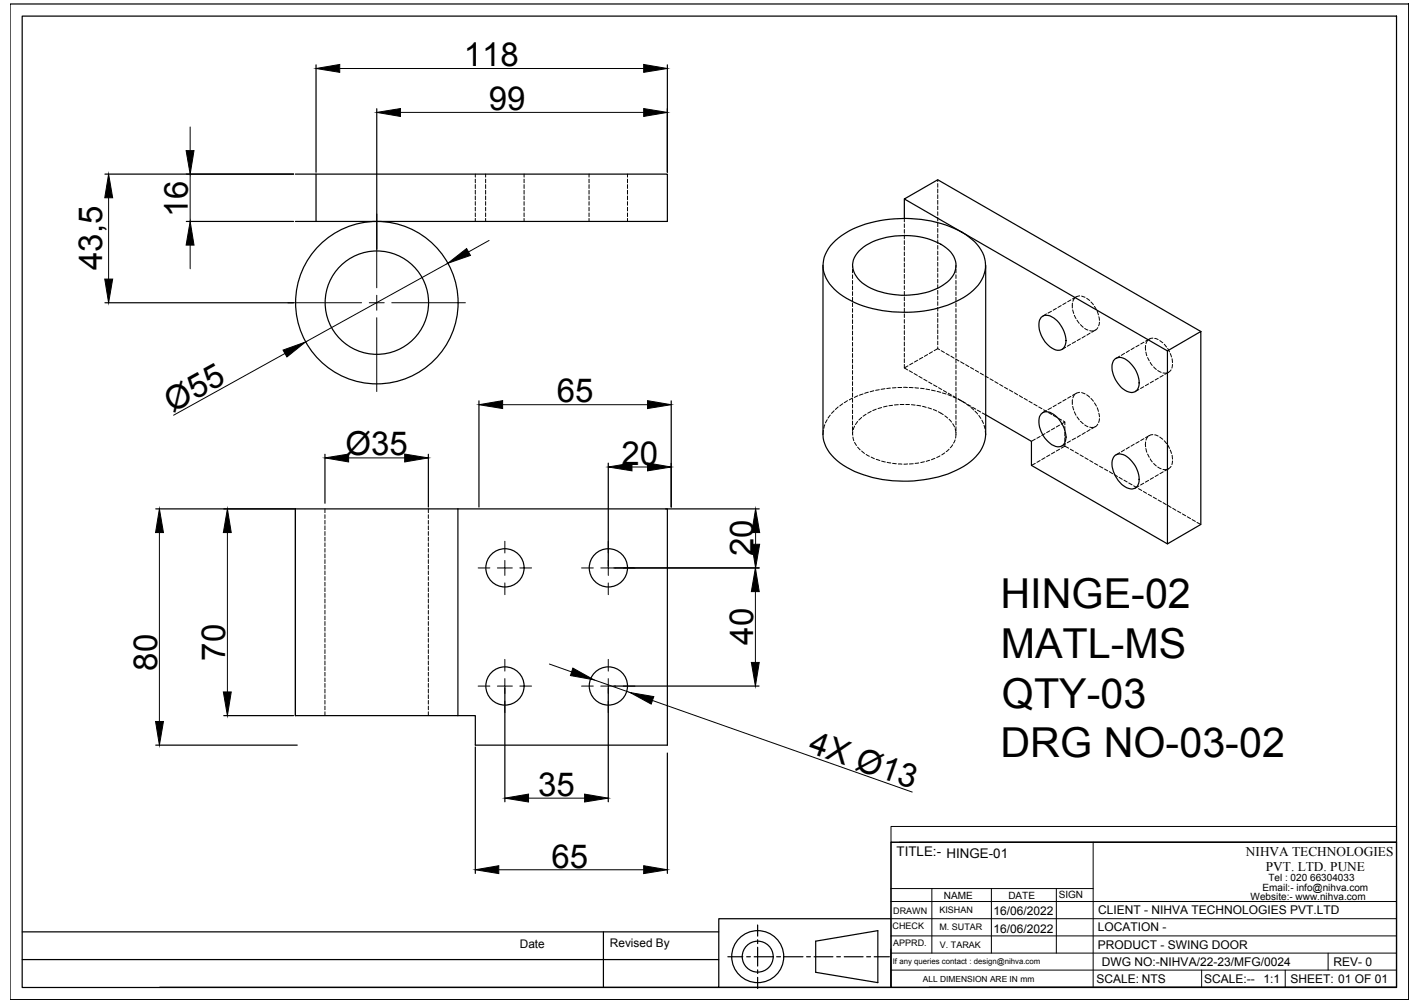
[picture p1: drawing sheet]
<svg xmlns="http://www.w3.org/2000/svg" width="297mm" height="210mm" viewBox="0 0 297 210" stroke-linecap="round" stroke-linejoin="round" font-family="sans-serif">
<!-- layer: 0 -->
<g fill="none" stroke="#000" stroke-width=".25">
<path d="M2.1 .8h292.6v208.4h-292.6zM4.6 3.4h287.5v203.3h-287.5zM66.1 13.6v22.5M139.6 13.6v22.5M22 36.4h39.4M61.8 36.4h77.8v9.9h-77.8M66.1 36.4v9.9M78.8 22.8v29.3M39 46.3h22.4M172.2 55.5v35.4a8 8 0 0 0 4.2 6.5 25.6 25.6 0 0 0 18.9 2.6 16 16 0 0 0 9.7-5.6l.9-1.8 .3-1.7v-35.4M174.8 50.3a21.8 21.8 0 0 1 14.6-4.6 23 23 0 0 1 13.2 3.9 7 7 0 0 1 3.3 7.7 10.8 10.8 0 0 1-6.8 6.2 27.1 27.1 0 0 1-21.1-.6 9.6 9.6 0 0 1-5.8-6.6 7 7 0 0 1 2.6-6zM179.7 52.5a13.9 13.9 0 0 1 10.1-3.2 13.2 13.2 0 0 1 9.1 3.4 4.3 4.3 0 0 1-1.2 6.7 16.2 16.2 0 0 1-13.4 1.7 8.3 8.3 0 0 1-5.7-4.2 4 4 0 0 1 1.1-4.4z"/>
<path d="M189.2 41.6v4.1M22 63.4h39.4M217.8 66.4a2.01 2.01 0 0 1 2.6 .1 6 6 0 0 1 2.5 5.6 1.67 1.67 0 0 1-2.9 .7 5.8 5.8 0 0 1-2.5-5.8zM233.1 75.3a1.89 1.89 0 0 1 2.6 .1 5.6 5.6 0 0 1 2.4 5.9 1.72 1.72 0 0 1-2.7 .4 5.8 5.8 0 0 1-2.6-5.9zM244.2 73.4l7-4v40.4l-7 4zM251.2 69.4l-55-31.8-7 4 55 31.8M68 95.1v10.2M89.6 95.1v11M100.2 83.9v22.2M127.2 96.9v21.6M140.4 83.9v22.2M206.2 86.8l9.6 5.6v5l28.4 16.4"/>
<path d="M217.8 86.6a1.94 1.94 0 0 1 2.6 .1 6 6 0 0 1 2.5 5.6 1.7 1.7 0 0 1-2.9 .8 5.9 5.9 0 0 1-2.5-5.9zM233.1 95.4a2.39 2.39 0 0 1 3.4 .8 5.3 5.3 0 0 1 1.6 5.3 1.72 1.72 0 0 1-2.7 .4 5.8 5.8 0 0 1-2.6-5.9zM32.6 106.5h63.2M61.8 106.5v43.3h34M95.8 106.5h43.8v49.4h-40.2v-6.1h-3.6M95.8 106.5v43.3M128.4 118.9h30.4M139.2 106.5h19.6M32.6 155.9h29.6M46.8 149.8h14.6M99.4 156.3v26.5M105.6 144v23.8"/>
<path d="M127.2 144v23.8M128.4 143.6h30.4M139.6 157.6v25.2M186.4 176.3h105.7v30.3h-105.7zM4.6 195h145.8M126.2 195v11.7M158.5 193.6v2.3M158.5 196.7v.8M158.5 198.2v4M170.6 197l13-2.2v10.8l-13-2.1zM186.4 192.3h-36v14.3h-117M4.6 200.8h145.8"/>
<path d="M150.4 206.6h36M152.3 200.2h3.1M156.2 200.2h.8M157.8 200.2h3.9M158.5 203v.7M158.5 204.5v2.4M162.5 200.2h.8M164 200.2h4M168.7 200.2h.8M170.3 200.2h3.9M175 200.2h.8M176.6 200.2h3.9"/>
<path d="M181.3 200.2h.8M182.9 200.2h3.1M194.3 206.6h97.8"/>
<circle cx="78.8" cy="63.3" r="17"/>
<circle cx="78.8" cy="63.3" r="10.8"/>
<circle cx="105.6" cy="118.8" r="4"/>
<circle cx="127.3" cy="118.8" r="4"/>
<circle cx="105.6" cy="143.6" r="4"/>
<circle cx="127.3" cy="143.6" r="4"/>
<circle cx="158.5" cy="200.2" r="5.4"/>
<circle cx="158.5" cy="200.2" r="3.2"/>
</g>
<g fill="none" stroke="#000" stroke-width=".21">
<path d="M71.1 14.3h63.5M39.8 26.6v4.9M39.8 36.4v9.9M83.8 23.5h50.8M99.4 36.4v.7M99.4 37.5v.8M99.4 38.6v.8M99.4 39.8v.8M101.6 36.4v.7M101.6 37.5v.8M101.6 38.6v.8M101.6 39.8v.8"/>
<path d="M109.6 36.4v.7M109.6 37.5v.8M109.6 38.6v.8M109.6 39.8v.8M123.2 36.4v.7M123.2 37.5v.8M123.2 38.6v.8M123.2 39.8v.8M131.3 36.4v.7M131.3 37.5v.8M131.3 38.6v.8M131.3 39.8v.8"/>
<path d="M196.2 37.6v.4M196.2 38.4v.8M196.2 39.6v.8M22.7 41.4v17M39.8 51.3v4.9M78.8 44.8v15.4M93.7 55.1l-29.8 16.5M99.4 41v.8M99.4 42.2v.8M99.4 43.4v.7M99.4 44.6v.7M99.4 45.7v.6"/>
<path d="M101.6 41v.8M101.6 42.2v.8M101.6 43.4v.7M101.6 44.6v.7M101.6 45.7v.6M102.3 50.3l-4.3 2.4M109.6 41v.8M109.6 42.2v.8M109.6 43.4v.7M109.6 44.6v.7M109.6 45.7v.6M123.2 41v.8"/>
<path d="M123.2 42.2v.8M123.2 43.4v.7M123.2 44.6v.7M123.2 45.7v.6M131.3 41v.8M131.3 42.2v.8M131.3 43.4v.7M131.3 44.6v.7M131.3 45.7v.6M178.3 55.5v.5M178.3 56.3v.8M178.3 57.5v.8"/>
<path d="M178.3 58.7v.8M178.3 59.8v.8M189.2 45.7v.7M189.2 46.8v.8M189.2 48v.8M189.2 49.2v.8M189.2 50.4v.8M189.2 51.5v.9M189.2 52.7v.8M189.2 53.9v.8M189.2 55.1v.8M189.2 56.2v.9"/>
<path d="M189.2 57.4v.8M189.2 58.6v.8M189.2 59.8v.8M196.2 40.8v.8M196.2 41.9v.8M196.2 43.1v.8M196.2 44.3v.8M196.2 45.5v.8M196.2 46.6v.8M196.2 47.8v.8M196.2 49v.8M196.2 50.2v.8"/>
<path d="M196.2 51.4v.7M196.2 52.6v.7M196.2 53.7v.8M196.2 54.9v.8M196.2 56.1v.8M196.2 57.3v.7M196.2 58.4v.8M196.2 59.6v.8M200 55.5v.5M200 56.3v.8M200 57.5v.8M200 58.7v.8"/>
<path d="M200 59.8v.8M59.6 74l-23.3 12.9M60.2 63.4h15.4M78.8 61.8v1.6h-1.6M78.8 66.5v15.4M80.4 63.4h-1.6v1.5M81.9 63.4h15.5M178.3 61v.8M178.3 62.2v.8M178.3 63.4v.8M178.3 64.6v.7M178.3 65.8v.7"/>
<path d="M178.3 66.9v.8M178.3 68.1v.8M178.3 69.3v.8M178.3 70.5v.7M178.3 71.7v.7M178.3 72.8v.8M178.3 74v.8M178.3 75.2v.8M178.3 76.4v.8M178.3 77.5v.8M178.3 78.7v.8M178.3 79.9v.8"/>
<path d="M189.2 77l.7 .4M189.2 61v.8M189.2 62.1v.8M189.2 63.3v.8M189.2 64.5v.8M189.2 65.7v.7M189.2 66.9v.7M189.2 68.1v.7M189.2 69.2v.8M189.2 70.4v.8M189.2 71.6v.8M189.2 72.8v.7"/>
<path d="M189.2 73.9v.8M189.2 75.1v.8M189.2 76.3v.7M189.9 76.6l-.7 .4M190.2 77.6l.7 .4M191 76l-.7 .4M191.2 78.2l.7 .4M192 75.4l-.7 .4M192.2 78.8l.7 .3M193 74.8l-.7 .4M193.2 79.4l.7 .3M194 74.2l-.6 .4"/>
<path d="M194.3 80l.6 .3M195.1 73.6l-.7 .4M196.2 72.6v.4l-.8 .4M196.2 60.8v.8M196.2 62v.8M196.2 63.1v.8M196.2 64.3v.8M196.2 65.5v.8M196.2 66.7v.8M196.2 67.8v.9M196.2 69v.8M196.2 70.2v.8"/>
<path d="M196.2 71.4v.8M196.2 73l.3 .2M196.9 73.4l.7 .4M197.9 74l.7 .4M198.9 74.5l.7 .5M199.9 75.1l.7 .5M200 61v.8M200 62.2v.8M200 63.4v.8M200 64.6v.7M200 65.8v.7M200 66.9v.8"/>
<path d="M200 68.1v.8M200 69.3v.8M200 70.5v.7M200 71.7v.7M200 72.8v.8M200 74v.8M200 75.2v.8M200 76.4v.8M200 77.5v.8M200 78.7v.8M200 79.9v.8M200.9 75.7l.8 .4"/>
<path d="M202 76.3l.7 .4M203 76.9l.7 .4M204 77.5l.7 .4M205 78.1l.7 .4M206.1 78.7l.6 .4M207.1 79.3l.7 .4M208.1 79.9l.7 .3M218.9 65.7l-.8 .5M219.9 65.1l-.7 .4M221 64.5l-.7 .4M222 64l-.7 .3M222.9 72.7l-.7 .4"/>
<path d="M223 63.4l-.7 .3M223.9 72.1l-.6 .4M224 62.8l-.7 .3M224.4 63.4l-.1 1.1M224.4 64.8l.2 .8M224.7 66l.4 .7M224.8 62.4l-.4 .7M225 71.5l-.7 .4M225.3 67l.4 .7M225.8 61.9l-.6 .2-.8 .5M226 67.9l.6 .6M226 70.9l-.7 .4"/>
<path d="M226.3 62l.7 .2M226.9 68.7l.7 .4M227 70.3l-.7 .4M227.3 62.4l.7 .5M228 69.2h.7M228 69.7l-.6 .4M228.2 63.2l.5 .6M228.9 64.1l.4 .7M229.1 69.1l-.7 .4M229.5 65.1l.3 .8M229.6 68.6l-.5 .5M229.9 66.3l.1 .7"/>
<path d="M230 67.4l-.2 .8M234.2 74.5l-.7 .5M235.2 73.9l-.6 .5M236.2 73.3l-.6 .5M237.3 72.8l-.7 .4M238.3 72.2l-.7 .4M239.3 71.6l-.7 .4M239.6 72.3v1M239.7 73.7l.2 .8M240.1 74.8l.3 .7M240.1 71.2l-.4 .7M240.4 70.9l-.8 .5"/>
<path d="M240.6 75.8l.4 .7M241.2 70.8l-.8 .2M241.3 79.7l-.7 .4M241.3 76.8l.6 .5M241.5 70.8l.8 .3M242.2 77.5l.7 .4M242.3 79.1l-.7 .4M242.6 71.3l.6 .4M243.3 78h.7M243.3 78.6l-.7 .3M243.5 72l.5 .6M244.2 72.9l.4 .7"/>
<path d="M244.5 77.9l-.8 .4M244.8 74l.3 .7M245 77.4l-.6 .5M245.2 75.1l.1 .8M245.3 76.3l-.2 .7M72.9 95.8h11.8M105.1 84.7h30.4M132.2 97.7h3.3M172.2 90v.9M172.5 88.9l-.2 .7M173 87.8l-.3 .7M173.7 86.9l-.5 .6"/>
<path d="M174.5 86l-.6 .5M175.3 85.2l-.6 .5M176.3 84.5l-.6 .4M177.3 83.8l-.7 .5M178.3 83.3l-.6 .4M178.3 81.1v.8M178.3 82.2v.8M178.3 83.4v.8M178.3 84.6v.8M178.3 85.8v.8M178.3 86.9v.8M178.3 88.1v.8"/>
<path d="M178.3 89.3v.8M178.3 90.5v.4M178.4 90.3v.8M178.4 91.5l.2 .7M178.8 89.2l-.3 .7M178.8 92.6l.3 .6M179.4 88.2l-.5 .6M179.4 93.6l.5 .5M179.4 82.8l-.7 .4M180.2 87.4l-.6 .5M180.2 94.4l.6 .5M180.5 82.5l-.7 .2"/>
<path d="M181.2 86.7l-.7 .4M181.2 95.1l.6 .4M181.6 82.1l-.7 .2M182.2 86.1l-.7 .4M182.2 95.7l.7 .3M182.8 81.8l-.8 .2M183.3 85.6l-.7 .3M183.3 96.1l.8 .3M183.9 81.6l-.7 .1M184.4 85.3l-.7 .2M184.4 96.5l.8 .2M185.1 81.4l-.8 .1"/>
<path d="M185.6 85l-.8 .2M185.6 96.8l.7 .1M186.3 81.2l-.8 .1M186.7 84.8l-.7 .1M186.7 97l.8 .1M187.4 81.1l-.7 .1M187.8 81.1h.8M187.9 84.7h-.8M187.9 97.1h.8M188.3 84.7h.8M189 81.1h.8M189.5 84.7h.7"/>
<path d="M189.9 97.1h-.8M190.2 81.1h.8M190.7 84.7l.7 .1M191 97.1h-.8M191.4 81.1l.7 .1M191.8 84.8l.8 .1M192.2 96.9l-.8 .1M192.6 81.3l.7 .1M193 85l.7 .2M193.4 96.6l-.8 .2M193.7 81.4l.8 .2M194.1 85.3l.7 .3"/>
<path d="M194.5 96.3l-.8 .2M194.8 81.6l.9 .2M195.2 85.7l.7 .3M195.3 80.5l.7 .4M195.6 95.9l-.8 .3M196 81.9l.8 .2M196.3 86.2l1 .6M196.3 81.1l.7 .4M196.6 95.4l-.7 .3M197.1 82.2l.8 .3M197.3 81.7l.7 .4M197.6 94.8l-.6 .4"/>
<path d="M197.6 87l.6 .5M198.3 82.6l.7 .3M198.4 82.3l.6 .4M198.5 94l-.6 .5M198.5 87.7l.5 .6M199.3 93.1l-.5 .6M199.3 88.7l.4 .7M199.4 83l.7 .3M199.4 82.9l.7 .4M199.8 92.1l-.3 .6M199.8 89.7l.2 .8-.1 1.2M200 81.1v.8"/>
<path d="M200 82.2v.8M200 83.4v.8M200 84.6v.8M200 85.8v.8M200 86.9v.8M200 88.1v.8M200 89.3v.8M200.4 83.5l.7 .4M200.4 83.5l1.4 .8M201.4 84.1l.7 .3M202.2 84.6l.6 .4M202.4 84.7l.7 .3"/>
<path d="M203.1 85.2l.6 .6M203.4 85.2l.7 .4M203.9 86l.6 .6M204.5 85.8l.6 .4M204.8 86.9l.4 .7M205.4 87.9l.3 .7M205.5 86.4l.7 .4M205.9 89l.2 .8M206.1 90.2l.1 .7M209.1 80.5l.7 .3M210.1 81.1l.7 .3M211.1 81.6l.8 .4"/>
<path d="M212.2 82.2l.7 .4M213.2 82.8l.7 .4M214.2 83.4l.7 .4M215.3 84l.6 .4M216.3 84.6l.6 .3M216.6 91.9l-.8 .5M216.6 97l-.8 .4M217.3 85.2l.7 .3M217.6 91.3l-.7 .4M217.6 96.4l-.7 .4M218.3 85.8l.7 .3M218.6 90.7l-.7 .4"/>
<path d="M218.6 95.8l-.7 .4M218.9 85.9l-.8 .4M219.3 86.3l.7 .4M219.6 90.2l-.7 .3M219.6 95.2l-.7 .4M219.9 85.3l-.7 .4M220.3 86.9l.7 .4M220.6 89.6l-.7 .3M220.6 94.6l-.7 .4M221 84.7l-.7 .4M221.3 87.5l.8 .4M221.6 89l-.6 .4"/>
<path d="M221.6 94l-.6 .4M222 84.1l-.7 .4M222.4 88.1l.3 .2-.7 .5M222.7 93.4l.8 .4M222.7 93.4l-.7 .4M222.7 88.3v.6M222.7 89.3v.8M222.7 90.5v.8M222.7 91.6v.8M222.7 92.8v.6M222.9 92.9l-.7 .4M223 83.6l-.7 .3"/>
<path d="M223.9 94l.7 .4M223.9 92.3l-.6 .4M224 83l-.7 .3M224.4 83.6l-.1 1.1M224.4 85l.2 .8M224.7 86.2l.4 .7M224.8 82.6l-.4 .7M224.9 94.6l.7 .4M225 91.7l-.7 .4M225.3 87.2l.4 .7M225.8 82.1l-.6 .2-.8 .4M225.9 95.2l.7 .4"/>
<path d="M226 88.2l.6 .5M226 91.1l-.7 .4M226.3 82.2l.7 .3M226.9 88.9l.7 .4M226.9 95.8l.7 .4M227 90.5l-.7 .4M227.3 82.6l.7 .5M228 89.4h.7M228 96.4l.6 .4M228 89.9l-.6 .4M228.2 83.4l.5 .6M228.9 84.3l.4 .7"/>
<path d="M229 97l.6 .4M229.1 89.3l-.7 .4M229.5 85.3l.3 .8M229.6 88.8l-.5 .5M229.9 86.5l.1 .7M230 87.6l-.2 .8M230 97.6l.7 .3M231 98.2l.7 .3M232.1 98.7l.6 .4M233.1 99.3l.7 .4M234.1 99.9l.7 .4M234.2 94.7l-.7 .5"/>
<path d="M235.2 94.1l-.6 .5M236.2 93.5l-.6 .5M237.3 92.9l-.7 .5M238.2 81.5l-.8 .4M238.3 92.4l-.7 .4M239.3 80.9l-.7 .4M239.3 91.8l-.7 .4M239.6 92.5v1M239.7 93.9l.2 .7M240.1 95l.3 .7M240.1 91.4l-.4 .7M240.3 80.3l-.7 .4"/>
<path d="M240.4 91.1l-.8 .5M240.6 96l.4 .7M241.2 91l-.8 .2M241.3 99.9l-.7 .4M241.3 97l.6 .5M241.5 91l.8 .3M242.2 97.7l.7 .4M242.3 99.3l-.7 .4M242.6 91.5l.6 .4M243.3 98.2h.7M243.3 98.7l-.7 .4M243.5 92.2l.5 .6"/>
<path d="M244.2 93.2l.4 .6M244.5 98.1l-.8 .4M244.8 94.2l.3 .7M245 97.6l-.6 .5M245.2 95.3l.1 .8M245.3 96.5l-.2 .7M33.3 111.4v39.6M47.6 111.4v33.4M68 106.5v.8M68 107.7v.8M68 108.9v.8M68 110.1v.8"/>
<path d="M68 111.2v.8M68 112.4v.8M68 113.6v.8M68 114.8v.8M68 115.9v.8M68 117.1v.8M68 118.3v.8M68 119.5v.8M89.6 106.5v.8M89.6 107.7v.8M89.6 108.9v.8M89.6 110.1v.8"/>
<path d="M89.6 111.2v.8M89.6 112.4v.8M89.6 113.6v.8M89.6 114.8v.8M89.6 115.9v.8M89.6 117.1v.8M89.6 118.3v.8M89.6 119.5v.8M100 118.9h2.5M105.6 117.3v1.6h-1.6M105.6 113.3v2.4M107.2 118.9h-1.6v1.5"/>
<path d="M108.7 118.9h2.5M121.7 118.9h2.4M127.2 117.3v1.6h-1.5M127.2 113.3v2.4M128.8 118.9h-1.6v1.5M130.4 118.9h2.4M158.1 111.4v2.5M235.1 100.5l.7 .4M236.1 101.1l.7 .4M237.1 101.7l.7 .4M238.2 102.3l.6 .3M238.2 101.7l-.8 .4"/>
<path d="M239.2 102.9l.6 .3M239.3 101.1l-.7 .4M240.2 103.4l.7 .4M240.3 100.5l-.7 .4M241.2 104l.7 .4M242.3 104.6l.6 .4M243.3 105.2l.7 .4M244.3 105.8l.7 .4M245.3 106.4l.7 .4M246.3 107l.7 .3M247.3 107.6l.7 .3M248.4 108.1l.6 .4"/>
<path d="M249.4 108.7l.6 .4M250.4 109.3l.8 .5M68 120.7v.7M68 121.9v.7M68 123v.8M68 124.2v.8M68 125.4v.8M68 126.6v.7M68 127.7v.8M68 128.9v.8M68 130.1v.8M68 131.3v.8"/>
<path d="M68 132.4v.9M68 133.6v.8M68 134.8v.8M68 136v.8M68 137.1v.9M68 138.3v.8M68 139.5v.8M89.6 120.7v.7M89.6 121.9v.7M89.6 123v.8M89.6 124.2v.8M89.6 125.4v.8"/>
<path d="M89.6 126.6v.7M89.6 127.7v.8M89.6 128.9v.8M89.6 130.1v.8M89.6 131.3v.8M89.6 132.4v.9M89.6 133.6v.8M89.6 134.8v.8M89.6 136v.8M89.6 137.1v.9M89.6 138.3v.8M89.6 139.5v.8"/>
<path d="M105.6 122v2.4M105.6 138v2.4M114.9 139l4.7 1.6M127.2 122v2.4M127.2 138v2.4M158 123.8v14.8M68 140.7v.8M68 141.9v.7M68 143v.8M68 144.2v.8M68 145.4v.8M68 146.6v.7"/>
<path d="M68 147.8v.7M68 149v.8M89.6 140.7v.8M89.6 141.9v.7M89.6 143v.8M89.6 144.2v.8M89.6 145.4v.8M89.6 146.6v.7M89.6 147.8v.7M89.6 149v.8M100 143.6h2.5M105.6 142v1.6h-1.6"/>
<path d="M105.6 146.7v2.5M107.2 143.6h-1.6v1.5M108.7 143.6h2.5M121.7 143.6h2.4M124.2 142.3l7.6 2.6M127.2 142v1.6h-1.5M127.2 146.7v2.5M128.8 143.6h-1.6v1.5M130.4 143.6h2.4M136.5 146.6l54.3 19.2M110.6 167h11.7M186.4 173h105.7v3.3h-105.7z"/>
<path d="M186.4 176.3v30.3M188.2 176.3h103.9M228.7 176.3v30.3M104.3 182h30.3M186.4 199.5h105.7M186.4 195.9h105.7M186.4 192.3h105.7M186.4 188.7h105.7M186.4 186h42.3M194.9 186v13.5M207.4 186v13.5M221 186v13.5"/>
<path d="M277.8 199.5v3.5M186.4 203h105.7M251.4 203v3.6M268.8 203v3.6"/>
</g>
<g fill="#000" stroke="#000" stroke-width=".21">
<path d="M66.1 14.3l5-.8v1.6zM134.6 13.5l5 .8-5 .8zM38.9 31.5h1.7l-.8 4.9zM78.8 23.5l5-.8v1.7zM134.6 22.7l5 .8-5 .9zM21.9 58.4h1.7l-.9 5zM22.7 36.4l.9 5h-1.7zM39.8 46.3l.8 5h-1.7zM93.7 55.1l3.9-3.1 .8 1.5zM59.2 73.3l4.7-1.7-3.9 3.1zM68 95.8l4.9-.8v1.7zM84.7 95l4.9 .8-4.9 .9z"/>
<path d="M100.2 84.7l4.9-.9v1.7zM127.2 97.7l5-.8v1.6zM135.5 96.9l4.9 .8-4.9 .8zM135.5 83.8l4.9 .9-4.9 .8zM33.3 106.5l.9 4.9h-1.7zM47.6 106.5l.8 4.9h-1.7zM157.3 113.9h1.6l-.8 5zM158.1 106.5l.8 4.9h-1.6zM119.8 139.8l4.4 2.5-4.9-.9zM158 118.9l.8 4.9h-1.6zM157.2 138.6h1.6l-.8 5zM32.5 151h1.7l-.9 4.9z"/>
<path d="M46.7 144.8h1.7l-.8 5zM131.8 144.9l5 .9-.6 1.5zM105.6 167l5-.8v1.6zM122.3 166.2l4.9 .8-4.9 .8zM99.4 182l4.9-.8v1.6zM134.6 181.2l5 .8-5 .8z"/>
</g>
<g font-size="8.6">
<text x="209.3" y="127.2">HINGE-02</text>
<text x="209.3" y="137.7">MATL-MS</text>
<text x="209.6" y="148.1">QTY-03</text>
<text x="209.3" y="158.5">DRG NO-03-02</text>
</g>
<g font-size="6.9">
<text x="97" y="13.9">118</text>
<text x="102.3" y="23.1">99</text>
<text x="39.3" y="45.5" transform="rotate(-90 39.3 45.5)">16</text>
<text x="21.4" y="56.5" transform="rotate(-90 21.4 56.5)">43,5</text>
<text x="36.1" y="86.3" transform="rotate(-29 36.1 86.3)">Ø55</text>
<text x="116.5" y="84.2">65</text>
<text x="72.2" y="95.2">Ø35</text>
<text x="130" y="97.3">20</text>
<text x="157.6" y="116.4" transform="rotate(-90 157.6 116.4)">20</text>
<text x="157.6" y="134.9" transform="rotate(-90 157.6 134.9)">40</text>
<text x="32.9" y="140.3" transform="rotate(-90 32.9 140.3)">80</text>
<text x="47.1" y="138.2" transform="rotate(-90 47.1 138.2)">70</text>
<text x="168.9" y="157.4" transform="rotate(19 168.9 157.4)">4X Ø13</text>
<text x="112.6" y="166.6">35</text>
<text x="115.3" y="181.6">65</text>
</g>
<g font-size="2.8">
<text x="187.6" y="179.2">TITLE:- HINGE-01</text>
<text x="260.6" y="179.1">NIHVA TECHNOLOGIES</text>
<text x="264.8" y="182.3">PVT. LTD. PUNE</text>
</g>
<g font-size="2.5">
<text x="207.8" y="191.6">16/06/2022</text>
<text x="229.7" y="191.3">CLIENT - NIHVA TECHNOLOGIES PVT.LTD</text>
<text x="207.8" y="195.2">16/06/2022</text>
<text x="229.6" y="194.9">LOCATION -</text>
<text x="108.7" y="198.5">Date</text>
<text x="127.6" y="198.2">Revised By</text>
<text x="229.6" y="198.5">PRODUCT - SWING DOOR</text>
<text x="230.5" y="202.1">DWG NO:-NIHVA/22-23/MFG/0024</text>
<text x="279" y="202.1">REV- 0</text>
<text x="229.3" y="205.7">SCALE: NTS</text>
<text x="251.9" y="205.7">SCALE:--</text>
<text x="264.3" y="205.7">1:1</text>
<text x="269.9" y="205.7">SHEET: 01 OF 01</text>
</g>
<g font-size="2.1">
<text x="265.3" y="184.4">Tel : 020 66304033</text>
<text x="197.4" y="188.1">NAME</text>
<text x="210.9" y="188.2">DATE</text>
<text x="221.5" y="188">SIGN</text>
<text x="261.6" y="188.4">Website:- www.nihva.com</text>
<text x="264.1" y="186.5">Email:- info@nihva.com</text>
</g>
<g font-size="1.9">
<text x="186.8" y="191.2">DRAWN</text>
<text x="196.5" y="191.1">KISHAN</text>
<text x="186.7" y="194.4">CHECK</text>
<text x="186.8" y="198">APPRD.</text>
<text x="196.5" y="194.7">M. SUTAR</text>
<text x="196.6" y="198.3">V. TARAK</text>
</g>
<text font-size="1.8" x="193" y="205.4">ALL DIMENSION ARE IN mm</text>
<text font-size="1.6" x="186.8" y="201.7">If any queries contact : design@nihva.com</text>
</svg>
